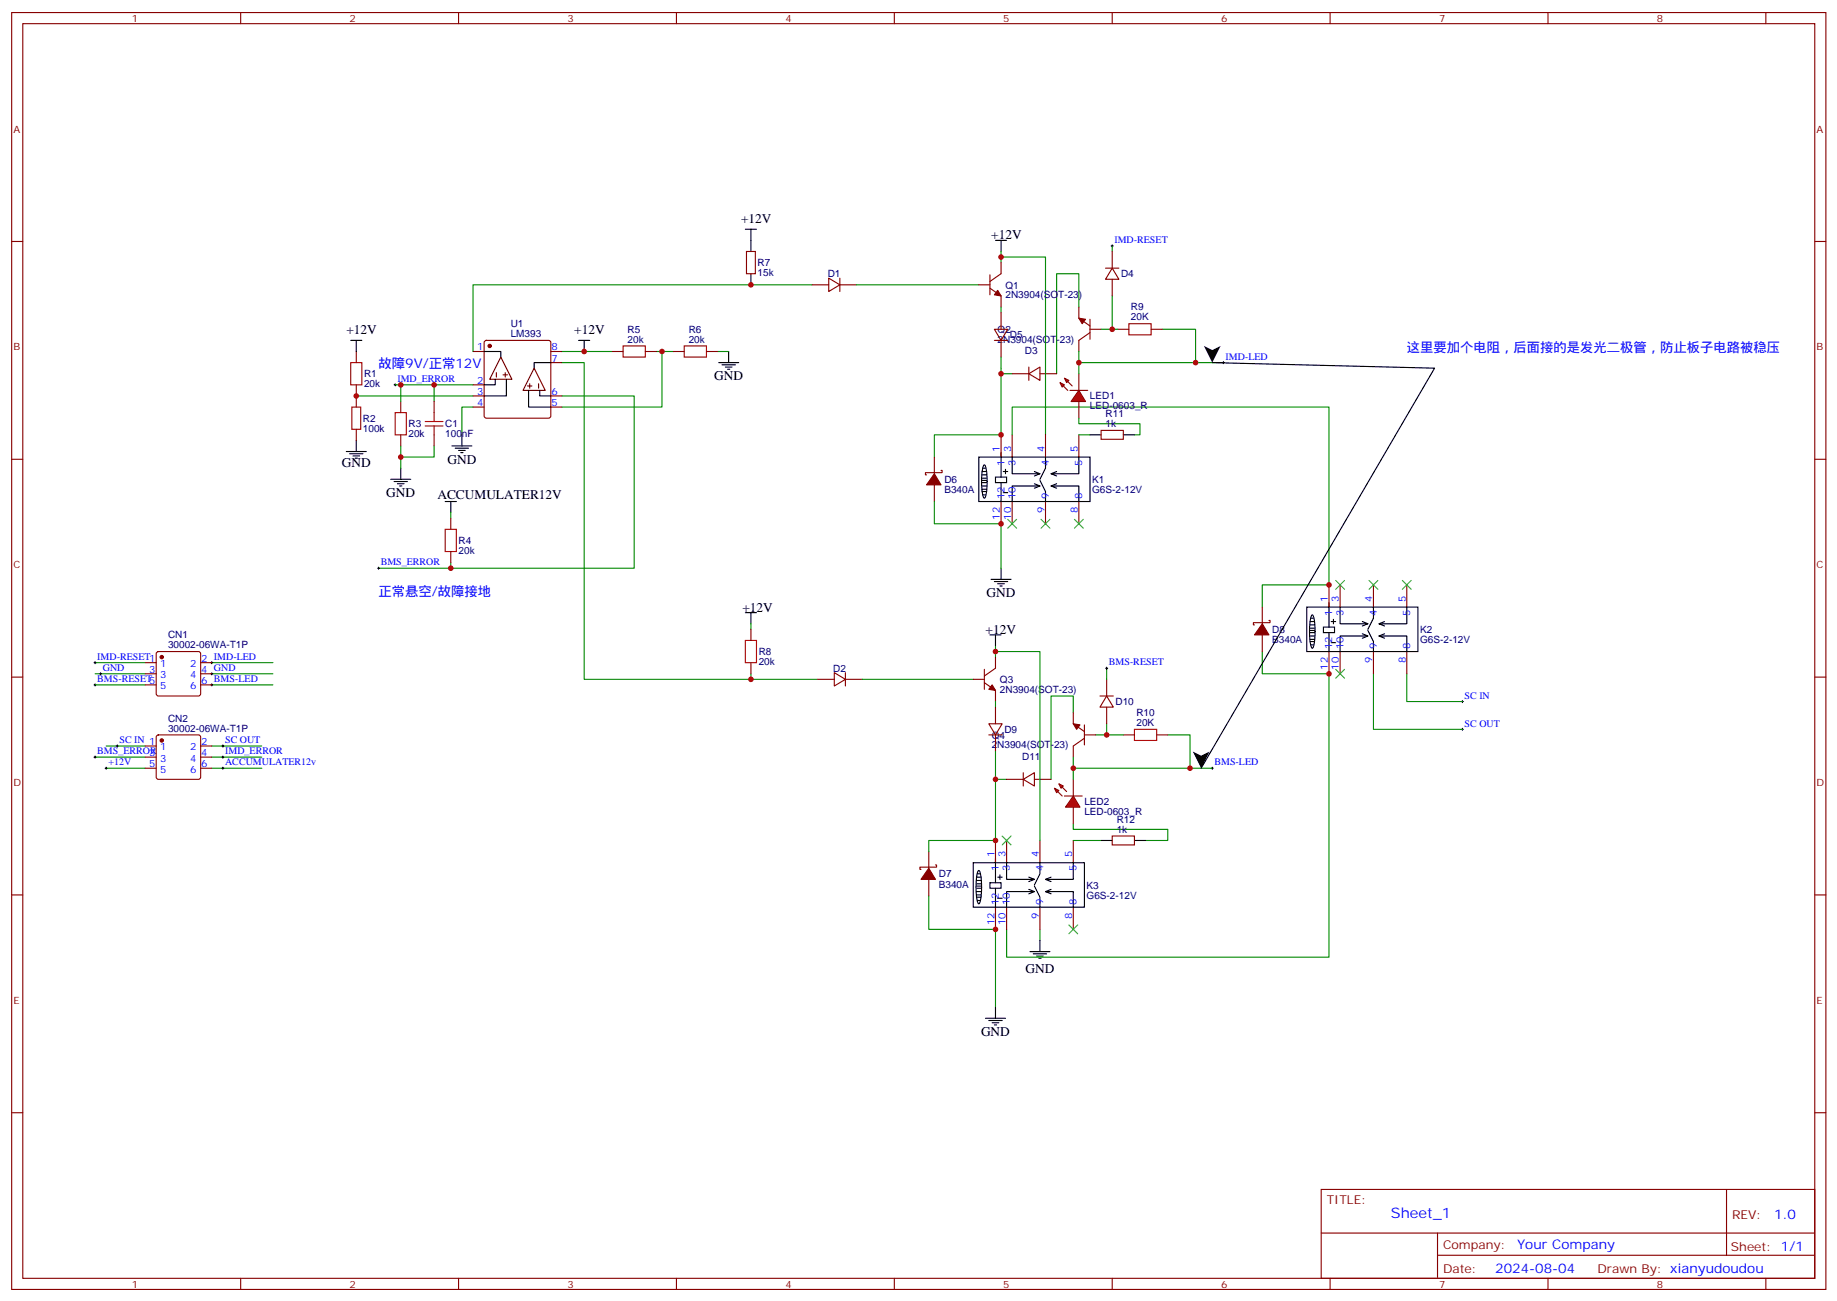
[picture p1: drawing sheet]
<svg xmlns="http://www.w3.org/2000/svg" width="583mm" height="413mm" viewBox="0 0 583 413" stroke-linecap="round" stroke-linejoin="round" font-family="sans-serif">
<g fill="none" stroke="#870000" stroke-width=".35">
<path d="M3.7 4h575.7v405.3h-575.7zM7.2 7.5h568.7v398.3h-568.7zM76.4 4v3.5M145.5 4v3.5M214.7 4v3.5M283.8 4v3.5M353 4v3.5M422.1 4v3.5M491.2 4v3.5M560.4 4v3.5M3.7 76.7h3.5M236.9 79.8h2.8v7.1h-2.8z"/>
<path d="M353 79.8v5.3M575.9 76.7h3.5M257.7 90.4h5.3M263 88.3l3.5 2.1-3.5 2.1zM266.5 88.3v4.2M266.5 90.4h5.3M310.6 90.4h3.5M314.1 91.5l3.6 2.4v3.6M314.1 87.2v6.4M317.7 83.4v3.5l-3.6 2.5M317.7 99.2v5.3M342.4 97.5v3.5l3.5 2.5"/>
<path d="M350.8 85.1h4.3M353 85.1l2.1 3.6h-4.3zM353 88.7v5.2M113.1 111.6v3.5M150.1 111.6h3.5M153.9 108.3l.4-.2h19.8l.5 .2 .2 .5v23.2l-.2 .5-.5 .3h-19.8l-.5-.3-.2-.5v-23.2zM174.8 111.6h3.5M174.8 115.1h3.5M194.2 111.6h3.5M204.8 111.6h3.5M213.6 111.6h3.5M224.2 111.6h3.5"/>
<path d="M315.6 104.5h4.2l-2.1 3.6zM315.6 108.1h4.2M317.7 108.1v5.2M321.2 118.6h5.3M326.5 118.6l3.5-2.1v4.3zM326.5 116.5v4.3M330 118.6h5.3M345.9 104.5h3.5M345.9 105.6l-3.5 2.5v3.5M345.9 101.4v6.3M354.7 104.5h3.5M365.3 104.5h3.5"/>
<path d="M113.1 122.2v7M113.1 136.3v3.5M127.2 127.5v3.5M127.2 138v3.6M150.1 129.2h3.5M150.1 122.2h3.5M150.1 125.7h3.5M174.8 129.2h3.5M174.8 125.7h3.5M317.7 138v7.1M321.2 138v7.1M331.8 138v7.1"/>
<path d="M342.4 138v7.1M3.7 145.8h3.5M296.5 145.1v5.3M296.5 153.9v5.3M298.6 149.3h.4v.7h-5.3v.7h.3M317.7 159.2v7.1M321.2 159.2v7.1M331.8 159.2v7.1M342.4 159.2v7.1M575.9 145.8h3.5M143.1 164.5v3.5M143.1 175.1v3.5"/>
<path d="M238.3 199.8v3.5M400.6 192.7v5.3M402.7 197h.3v.7h-5.2v.7h.3M421.7 185.7v7M425.3 185.7v7M435.9 185.7v7M446.4 185.7v7M3.7 214.9h3.5M46 210.4h3.6M46 213.9h3.6M46 217.4h3.6M49.8 207l.5-.2h12.7l.5 .2 .2 .5v12.7l-.3 .5-.4 .2h-12.7l-.5-.2-.2-.5v-12.7z"/>
<path d="M63.7 210.4h3.5M63.7 213.9h3.5M63.7 217.4h3.5M238.3 210.4v3.5M259.5 215.7h5.3M264.8 213.5l3.5 2.2-3.5 2.1zM268.3 213.5v4.3M268.3 215.7h5.3M308.9 215.7h3.5M312.4 216.7l3.5 2.5v3.5M312.4 212.5v6.3M315.9 208.6v3.5l-3.5 2.5"/>
<path d="M351.2 215.7v5.2M400.6 201.5v5.3M421.7 206.8v7.1M425.3 206.8v7.1M435.9 206.8v7.1M446.4 206.8v7.1M575.9 214.9h3.5M46 236.8h3.6M49.8 233.5l.5-.2h12.7l.5 .2 .2 .5v12.7l-.3 .5-.4 .2h-12.7l-.5-.2-.2-.5v-12.7zM63.7 236.8h3.5M313.8 229.8h4.2l-2.1 3.5zM313.8 233.3h4.2"/>
<path d="M315.9 224.5v5.3M315.9 233.3v5.3M340.6 226.2v3.6l3.5 2.4M344.1 233.3h3.6M344.1 234.4l-3.5 2.4v3.5M344.1 230.1v6.4M349.1 220.9h4.2M351.2 220.9l2.1 3.6h-4.2zM351.2 224.5v5.3M356.5 233.3h3.5M367.1 233.3h3.5M46 240.3h3.6"/>
<path d="M46 243.9h3.6M63.7 240.3h3.5M63.7 243.9h3.5M319.4 247.4h5.3M324.7 247.4l3.6-2.1v4.2zM324.7 245.3v4.2M328.3 247.4h5.3M294.7 270.3v5.3M294.7 279.2v5.2M296.9 274.6h.3v.7h-5.3v.7h.4M315.9 266.8v7.1M319.4 266.8v7.1"/>
<path d="M330 266.8v7.1M340.6 266.8v7.1M3.7 284.1h3.5M315.9 288v7M319.4 288v7M330 288v7M340.6 288v7M575.9 284.1h3.5M3.7 353.2h3.5M575.9 353.2h3.5M419.3 377.6h156.6v28.2h-156.6zM547.9 377.6v20.9"/>
<path d="M419.3 391.4h156.5M456.2 398.5h119.6M456.2 391.4v14.1M76.4 405.8v3.5M145.5 405.8v3.5M214.7 405.8v3.5M283.8 405.8v3.5M353 405.8v3.5M422.1 405.8v3.5M491.2 405.8v3.5M560.4 405.8v3.5"/>
</g>
<g fill="#870000" stroke="#870000" stroke-width=".35">
<path d="M340.6 229.8l2.1 .3-1 1.4z"/>
<path d="M342.4 101l2.1 .4-1.1 1.4z"/>
<path d="M294.7 275.6l2.2 3.6h-4.6z"/>
<path d="M314.9 217.4l1 1.8-2.1-.4z"/>
<path d="M316.6 92.2l1.1 1.7-2.1-.3z"/>
<path d="M296.5 150.4l2.1 3.5h-4.6z"/>
<path d="M400.6 198l2.1 3.5h-4.6z"/>
<circle cx="155.4" cy="109.8" r=".53"/>
<circle cx="51.3" cy="235.1" r=".53"/>
<circle cx="51.3" cy="208.6" r=".53"/>
</g>
<path d="M157.5 118.3v1.4M158.9 113.3l3.6 7.1h-7.1zM159.6 119h1.4M160.3 118.3v1.4M169.5 116.9l3.5 7h-7zM167.4 122.5h1.4M168.1 121.8v1.4M170.9 121.8v1.4" fill="none" stroke="#600" stroke-width=".35"/>
<g fill="none" stroke="#000" stroke-width=".35">
<path d="M236.5 72.8h3.6M238.3 72.8v7M315.9 76.3h3.5M317.7 76.3v3.5M238.3 86.9v3.5M111.3 108.1h3.5M113.1 108.1v3.5M153.6 111.6h5.3v1.7M174.8 115.1h-5.3v1.8M183.6 108.1h3.5M185.4 108.1v3.5M228.1 115.1h6.3"/>
<path d="M229.1 115.8h4.3M230.2 116.5h2.1M230.9 117.2h.7M231.2 111.6v3.5M113.1 139.8v3.5M146.6 138v3.6M157.2 120.4v1.8h-3.6M160.7 120.4v5.3h-7.1M167.7 123.9v5.3h7.1M171.3 123.9v1.8h3.5M109.9 143.3h6.3M110.9 144h4.3"/>
<path d="M112 144.7h2.1M112.7 145.5h.7M124 152.2h6.4M125.1 152.9h4.2M126.1 153.6h2.1M126.8 154.3h.7M127.2 148.6v3.6M141.3 159.2h3.5M143.1 159.2v3.5M143.4 141.6h6.4M144.5 142.3h4.2M145.5 143h2.1"/>
<path d="M146.2 143.7h.7M310.6 145.1h35.3v14.1h-35.3zM311.7 154.3h1.4M311.7 149.7h1.4M311.7 150.7h1.4M311.7 151.8h1.4M311.7 152.5h1.4M311.7 153.2h1.4M311.7 155.3h1.4M311.7 156h1.4M312 148.6h.7M312 157.1h.7"/>
<path d="M312.2 147.7l.2-.1a8.7 8.7 0 0 1 .9 5.3 8.7 8.7 0 0 1-.9 5.3 8.7 8.7 0 0 1-.9-5.3l.2-3zM315.9 151.4h3.5v1.8h-3.5zM317.7 143.7v7.7M317.7 153.2v6M318.4 156.4h1.4M318.4 149.7h1.4M319.1 149v1.4M321.2 145.1v5.3h8.8l-1.7-.7M328.3 153.6l1.7 .7h-8.8v4.9M330 152.5l1.8 3.5v3.2M330 154.3l-1.7 .7M330 150.4l-1.7 .7"/>
<path d="M331.8 145.1v3.5l-1.8 3.6M335.3 155l-1.7-.7h8.8v4.9M335.3 149.7l-1.7 .7M335.3 153.6l-1.7 .7M342.4 145.1v5.3h-8.8l1.7 .7M236.5 194.5h3.6M238.3 194.5v3.5M314.5 183.9h6.4M315.6 184.6h4.2M316.6 185.3h2.1M317.3 186h.7M317.7 180.4v3.5"/>
<path d="M414.7 192.7h35.3v14.1h-35.3zM415.7 197.3h1.5M415.7 198.4h1.5M415.7 199.4h1.5M416.1 196.3h.7M416.3 195.3l.2-.1a8.7 8.7 0 0 1 .8 5.3 8.7 8.7 0 0 1-.8 5.3 8.7 8.7 0 0 1-.9-5.3l.1-3zM420 199.1h3.5v1.7h-3.5zM421.7 191.3v7.8M422.5 197.3h1.4M423.2 196.6v1.4M425.3 192.7v5.3h8.8l-1.8-.7M434.1 198l-1.8 .7"/>
<path d="M435.9 192.7v3.6l-1.8 3.5M439.4 197.3l-1.8 .7M446.4 192.7v5.3h-8.8l1.8 .7M314.1 201.5h3.6M315.9 201.5v3.6M415.7 200.1h1.5M415.7 200.8h1.5M415.7 201.9h1.5M415.7 203h1.5M415.7 203.7h1.5M416.1 204.7h.7M421.7 200.8v6"/>
<path d="M422.5 204h1.4M432.3 201.2l1.8 .7h-8.8v4.9M434.1 200.1l1.8 3.6v3.1M434.1 201.9l-1.8 .7M439.4 202.6l-1.8-.7h8.8v4.9M439.4 201.2l-1.8 .7M308.9 273.9h35.2v14.1h-35.2zM309.9 278.4h1.4M309.9 279.5h1.4M310.3 277.4h.7M310.4 276.4l.2-.1a8.7 8.7 0 0 1 .9 5.3 8.7 8.7 0 0 1-.9 5.3 8.7 8.7 0 0 1-.9-5.3l.2-2.9zM315.9 272.5v7.7"/>
<path d="M316.6 278.4h1.4M317.3 277.7v1.5M319.4 273.9v5.3h8.9l-1.8-.8M328.3 279.2l-1.8 .7M330 273.9v3.5l-1.7 3.5M333.6 278.4l-1.8 .8M340.6 273.9v5.3h-8.8l1.8 .7M309.9 280.6h1.4M309.9 281.3h1.4M309.9 282h1.4M309.9 283h1.4M309.9 284.1h1.4"/>
<path d="M309.9 284.8h1.4M310.3 285.9h.7M314.1 280.2h3.6v1.8h-3.6zM315.9 282v6M316.6 285.2h1.4M326.5 282.3l1.8 .7h-8.9v5M328.3 281.3l1.7 3.5v3.2M328.3 283l-1.8 .7M330 298.6v3.5M333.6 283.7l-1.8-.7h8.8v5M333.6 282.3l-1.8 .7M315.9 319.7v3.6"/>
<path d="M326.8 302.1h6.4M327.9 302.8h4.2M329 303.5h2.1M329.7 304.2h.7M312.7 323.3h6.4M313.8 324h4.2M314.9 324.7h2.1M315.6 325.4h.7"/>
</g>
<g fill="none" stroke="#008700" stroke-width=".35">
<path d="M317.7 79.8v3.6M353 78.1v1.7M257.7 90.4h-107.6v21.2M271.8 90.4h38.8M317.7 81.6h14.1v56.4M317.7 97.5v1.7M342.4 97.5v-10.6h-7.1v31.7M353 93.9v10.6M178.3 115.1h7.1v100.6h74.1M178.3 111.6h15.9M208.3 111.6h5.3M210.1 111.6v17.6h-31.8"/>
<path d="M227.7 111.6h3.5M317.7 113.3v24.7h-21.2v7.1M317.7 118.6h3.5M349.4 104.5h5.3M368.8 104.5h10.6v10.6h-37M113.1 125.7h37M150.1 129.2h-3.5v8.8M178.3 125.7h23v54.7h-81.2M321.2 138v-8.8h100.5v56.5h-21.1v7M296.5 159.2v7.1h21.2v14.1M143.1 162.7v1.8M143.1 178.6v1.8"/>
<path d="M238.3 198v1.8M30.2 210.4h15.8M30.2 213.9h15.8M30.2 217.4h15.8M67.2 210.4h19.4M67.2 213.9h19.4M67.2 217.4h19.4M273.6 215.7h35.3M315.9 206.8h14.1v60M315.9 205.1v3.5M351.2 212.1v3.6M400.6 206.8v7.1h21.1v89.9h-102.3v-8.8"/>
<path d="M435.9 213.9v17.6h28.2M446.4 213.9v8.8h17.7M33.7 236.8h12.3M67.2 236.8h15.9M315.9 238.6v28.2h-21.2v3.5M315.9 222.7v1.8M340.6 226.2v-5.3h-7v26.5M351.2 229.8v3.5h-3.5M351.2 233.3h5.3M370.6 233.3h7v10.6h-37M30.2 240.3h15.8M33.7 243.9h12.3"/>
<path d="M67.2 240.3h15.9M67.2 243.9h15.9M315.9 247.4h3.5M294.7 284.4v10.6h21.2v24.7M330 295v3.6"/>
</g>
<path d="M111.3 115.1h3.5v7.1h-3.5zM197.7 109.8h7.1v3.5h-7.1zM217.1 109.8h7.1v3.5h-7.1zM358.2 102.8h7.1v3.5h-7.1zM111.7 129.2h2.8v7.1h-2.8zM125.4 131h3.5v7h-3.5zM141.3 168h3.5v7.1h-3.5zM236.5 203.3h3.6v7.1h-3.6zM360 231.5h7.1v3.6h-7.1z" fill="none" stroke="#a10000" stroke-width=".35"/>
<g fill="none" stroke="#000" stroke-width=".32">
<path d="M352.6 78.1h.7M353 77.7v.7M387.9 115.1h.7M388.2 114.8v.7M125.1 122.2h.7M125.4 121.8v.7M119.8 180.4h.7M120.1 180v.7M29.8 217.4h.7M29.8 210.4h.7M30.2 210v.7M30.2 217.1v.7"/>
<path d="M31.6 213.9h.7M31.9 213.5v.7M66.9 217.4h.7M66.9 210.4h.7M66.9 213.9h.7M67.2 210v.7M67.2 213.5v.7M67.2 217.1v.7M350.8 212.1h.7M351.2 211.8v.7M30.2 240v.7M36.9 236.8h.7"/>
<path d="M37.2 236.5v.7M70.4 236.8h.7M70.7 236.5v.7M70.7 240v.7M463.7 231.5h.7M463.7 222.7h.7M464.1 222.4v.7M464.1 231.2v.7M29.8 240.3h.7M33.3 243.9h.7M33.7 243.5v.7M70.4 240.3h.7"/>
<path d="M70.4 243.9h.7M70.7 243.5v.7M384.4 243.9h.7M384.7 243.5v.7"/>
</g>
<path d="M319.8 164.9l2.8 2.8M322.6 164.9l-2.8 2.8M423.9 184.3l2.8 2.8M426.7 184.3l-2.8 2.8M434.4 184.3l2.9 2.8M437.3 184.3l-2.9 2.8M445 184.3l2.9 2.8M447.9 184.3l-2.9 2.8M423.9 212.5l2.8 2.8M426.7 212.5l-2.8 2.8M318 265.4l2.9 2.8M320.9 265.4l-2.9 2.8" fill="none" stroke="#3c3" stroke-width=".35"/>
<g fill="#f00" stroke="#870000" stroke-width=".35">
<path d="M342.4 123.9l2.1 3.6h-4.6z"/>
<path d="M339.5 123.9h5.7z"/>
</g>
<g fill="#870000" stroke="#870000" stroke-width=".35">
<path d="M337.4 122.5l1.4 1.4z"/>
<path d="M338.8 121.1l1.5 1.4z"/>
</g>
<g fill="#f00" stroke="#870000" stroke-width=".35">
<path d="M336.4 121.5l1.4 .7-.7 .7z"/>
<path d="M337.8 120.1l1.4 .7-.7 .7z"/>
</g>
<path d="M342.4 118.6v5.3M342.4 127.5v5.3" fill="none" stroke="#870000" stroke-width=".35"/>
<path d="M342.4 111.6v7M379.4 115.1h8.8" fill="none" stroke="#008700" stroke-width=".35"/>
<path d="M330.4 164.9l2.8 2.8M333.2 164.9l-2.8 2.8M341 164.9l2.8 2.8M343.8 164.9l-2.8 2.8" fill="none" stroke="#3c3" stroke-width=".35"/>
<g fill="#f00" stroke="#870000" stroke-width=".35">
<path d="M340.6 252.7l2.1 3.5h-4.6z"/>
<path d="M337.8 252.7h5.6z"/>
</g>
<g fill="#870000" stroke="#870000" stroke-width=".35">
<path d="M335.7 251.3l1.4 1.4z"/>
<path d="M337.1 249.9l1.4 1.4z"/>
</g>
<g fill="#f00" stroke="#870000" stroke-width=".35">
<path d="M334.6 250.2l1.4 .7-.7 .7z"/>
<path d="M336 248.8l1.4 .7-.7 .7z"/>
</g>
<path d="M137.8 127.5v3.5M137.8 138v3.6M349.4 136.6h7.1v2.9h-7.1zM340.6 247.4v5.3M340.6 256.2v5.3M353 265.4h7v2.8h-7z" fill="none" stroke="#870000" stroke-width=".35"/>
<path d="M125.4 122.2h24.7M127.2 122.2v5.3M137.8 122.2v5.3M342.4 132.8v1.7h19.4v3.5h-1.8M342.4 138h3.5M127.2 141.6v7M137.8 141.6v3.5h-10.6M238.3 213.9v1.8M340.6 240.3v7.1M377.6 243.9h7.1M340.6 261.5v1.8h30v3.5h-7.1M340.6 266.8h8.8" fill="none" stroke="#008700" stroke-width=".35"/>
<path d="M339.2 293.6l2.8 2.8M342 293.6l-2.8 2.8" fill="none" stroke="#3c3" stroke-width=".35"/>
<path d="M134.9 135.2h5.7M134.9 133.8h5.7M137.8 131v2.8M137.8 135.2v2.8" fill="none" stroke="#a10000" stroke-width=".35"/>
<path d="M384.7 115.1l70.6 1.8-74.1 127M345.9 138h3.5M356.5 138h3.5M349.4 266.8h3.6M360 266.8h3.5" fill="none" stroke="#000" stroke-width=".35"/>
<path d="M382.1 109.8l2.6 1.3 2.6-1.3-2.6 5.3zM378.5 238.6l2.7 1.3 2.6-1.3-2.6 5.3z" fill="#000"/>
<g fill="#c00">
<circle cx="113.1" cy="125.7" r=".88"/>
<circle cx="143.1" cy="180.4" r=".88"/>
<circle cx="210.1" cy="111.6" r=".88"/>
<circle cx="238.3" cy="90.4" r=".88"/>
<circle cx="185.4" cy="111.6" r=".88"/>
<circle cx="342.4" cy="115.1" r=".88"/>
<circle cx="315.9" cy="247.4" r=".88"/>
<circle cx="315.9" cy="206.8" r=".88"/>
<circle cx="317.7" cy="81.6" r=".88"/>
<circle cx="317.7" cy="118.6" r=".88"/>
<circle cx="317.7" cy="138" r=".88"/>
<circle cx="317.7" cy="166.3" r=".88"/>
<circle cx="421.7" cy="185.7" r=".88"/>
<circle cx="421.7" cy="213.9" r=".88"/>
<circle cx="340.6" cy="243.9" r=".88"/>
<circle cx="351.2" cy="233.3" r=".88"/>
<circle cx="377.6" cy="243.9" r=".88"/>
<circle cx="353" cy="104.5" r=".88"/>
<circle cx="238.3" cy="215.7" r=".88"/>
<circle cx="127.2" cy="122.2" r=".88"/>
<circle cx="127.2" cy="145.1" r=".88"/>
<circle cx="137.8" cy="122.2" r=".88"/>
<circle cx="379.4" cy="115.1" r=".88"/>
<circle cx="315.9" cy="295" r=".88"/>
<circle cx="315.9" cy="266.8" r=".88"/>
</g>
<text font-size="4.6" fill="#00f" x="441.4" y="386.6">Sheet_1</text>
<g font-size="4.2">
<text x="235.2" y="70.7">+12V</text>
<text x="314.6" y="76">+12V</text>
<text x="109.9" y="106">+12V</text>
<text x="182.2" y="106">+12V</text>
<text x="226.7" y="120.8">GND</text>
<text x="108.5" y="148.3">GND</text>
<text x="142" y="147.2">GND</text>
<text x="122.6" y="157.8">GND</text>
<text x="138.8" y="158.5">ACCUMULATER12V</text>
<text x="313.1" y="189.5">GND</text>
<text x="235.6" y="194.2">+12V</text>
<text x="312.8" y="201.2">+12V</text>
<text x="325.4" y="308.8">GND</text>
<text x="311.3" y="328.9">GND</text>
</g>
<g font-size="4.2" fill="#00f">
<text x="446.4" y="111.6">这里要加个电阻，后面接的是发光二极管，防止板子电路被稳压</text>
<text x="120.1" y="116.9">故障9V/正常12V</text>
<text x="120.1" y="189.2">正常悬空/故障接地</text>
<text x="563.1" y="386.8">1.0</text>
<text x="481.5" y="396.4">Your Company</text>
<text x="474.5" y="404.2">2024-08-04</text>
</g>
<g font-size="3.9" fill="#800">
<text x="421" y="382.2">TITLE:</text>
<text x="549.7" y="386.8">REV:</text>
<text x="457.9" y="396.4">Company:</text>
<text x="549.3" y="397">Sheet: 1/1</text>
<text x="457.9" y="404">Date:</text>
<text x="507" y="404.1">Drawn By: xianyudoudou</text>
</g>
<g font-size="3.2" fill="#800">
<text x="41.8" y="7">1</text>
<text x="110.9" y="7">2</text>
<text x="180.1" y="7">3</text>
<text x="249.2" y="7">4</text>
<text x="318.4" y="7">5</text>
<text x="387.5" y="7">6</text>
<text x="456.7" y="7">7</text>
<text x="525.8" y="7">8</text>
<text x="4.2" y="42.1">A</text>
<text x="576.4" y="42.1">A</text>
<text x="4.2" y="111.2">B</text>
<text x="576.4" y="111.2">B</text>
<text x="4.2" y="180.4">C</text>
<text x="576.4" y="180.4">C</text>
<text x="4.2" y="249.5">D</text>
<text x="576.4" y="249.5">D</text>
<text x="4.2" y="318.7">E</text>
<text x="576.4" y="318.7">E</text>
<text x="41.8" y="408.8">1</text>
<text x="110.9" y="408.8">2</text>
<text x="180.1" y="408.8">3</text>
<text x="249.2" y="408.8">4</text>
<text x="318.4" y="408.8">5</text>
<text x="387.5" y="408.8">6</text>
<text x="456.7" y="408.8">7</text>
<text x="525.8" y="408.8">8</text>
</g>
<g font-size="3.2" fill="#00f">
<text x="353.7" y="77.2">IMD-RESET</text>
<text x="151.4" y="111.2">1</text>
<text x="175" y="111.2">8</text>
<text x="175" y="114.8">7</text>
<text x="388.9" y="114.2">IMD-LED</text>
<text x="126.1" y="121.3">IMD_ERROR</text>
<text x="151.4" y="121.8">2</text>
<text x="151.4" y="125.3">3</text>
<text x="175" y="125.3">6</text>
<text x="151.4" y="128.9">4</text>
<text x="175" y="128.9">5</text>
<text x="317.3" y="143.3" transform="rotate(-90 317.3 143.3)">1</text>
<text x="320.9" y="143.3" transform="rotate(-90 320.9 143.3)">3</text>
<text x="331.4" y="143.3" transform="rotate(-90 331.4 143.3)">4</text>
<text x="342" y="143.3" transform="rotate(-90 342 143.3)">5</text>
<text x="318.7" y="147.8" transform="rotate(-90 318.7 147.8)">1</text>
<text x="322.3" y="147.8" transform="rotate(-90 322.3 147.8)">3</text>
<text x="332.8" y="147.8" transform="rotate(-90 332.8 147.8)">4</text>
<text x="343.4" y="147.8" transform="rotate(-90 343.4 147.8)">5</text>
<text x="318.7" y="158.5" transform="rotate(-90 318.7 158.5)">12</text>
<text x="322.3" y="158.5" transform="rotate(-90 322.3 158.5)">10</text>
<text x="332.8" y="158.5" transform="rotate(-90 332.8 158.5)">9</text>
<text x="343.4" y="158.5" transform="rotate(-90 343.4 158.5)">8</text>
<text x="317.3" y="165" transform="rotate(-90 317.3 165)">12</text>
<text x="320.9" y="165" transform="rotate(-90 320.9 165)">10</text>
<text x="331.4" y="163" transform="rotate(-90 331.4 163)">9</text>
<text x="342" y="163" transform="rotate(-90 342 163)">8</text>
<text x="120.8" y="179.5">BMS_ERROR</text>
<text x="421.4" y="191" transform="rotate(-90 421.4 191)">1</text>
<text x="424.9" y="191" transform="rotate(-90 424.9 191)">3</text>
<text x="435.5" y="191" transform="rotate(-90 435.5 191)">4</text>
<text x="446.1" y="191" transform="rotate(-90 446.1 191)">5</text>
<text x="422.8" y="195.4" transform="rotate(-90 422.8 195.4)">1</text>
<text x="426.3" y="195.4" transform="rotate(-90 426.3 195.4)">3</text>
<text x="436.9" y="195.4" transform="rotate(-90 436.9 195.4)">4</text>
<text x="447.5" y="195.4" transform="rotate(-90 447.5 195.4)">5</text>
<text x="30.9" y="209.5">IMD-RESET1</text>
<text x="422.8" y="206.1" transform="rotate(-90 422.8 206.1)">12</text>
<text x="426.3" y="206.1" transform="rotate(-90 426.3 206.1)">10</text>
<text x="436.9" y="206.1" transform="rotate(-90 436.9 206.1)">9</text>
<text x="447.5" y="206.1" transform="rotate(-90 447.5 206.1)">8</text>
<text x="32.6" y="213">GND</text>
<text x="47.4" y="213.5">3</text>
<text x="50.9" y="211.8">1</text>
<text x="50.9" y="215.3">3</text>
<text x="60.4" y="215.3">4</text>
<text x="60.4" y="211.8">2</text>
<text x="63.9" y="213.5">4 GND</text>
<text x="63.9" y="210">2 IMD-LED</text>
<text x="351.9" y="211.2">BMS-RESET</text>
<text x="421.4" y="212.6" transform="rotate(-90 421.4 212.6)">12</text>
<text x="424.9" y="212.6" transform="rotate(-90 424.9 212.6)">10</text>
<text x="435.5" y="210.6" transform="rotate(-90 435.5 210.6)">9</text>
<text x="446.1" y="210.6" transform="rotate(-90 446.1 210.6)">8</text>
<text x="30.9" y="216.5">BMS-RESET5</text>
<text x="50.9" y="218.8">5</text>
<text x="60.4" y="218.8">6</text>
<text x="63.9" y="217.1">6 BMS-LED</text>
<text x="464.8" y="221.8">SC IN</text>
<text x="464.8" y="230.6">SC OUT</text>
<text x="30.9" y="239.5">BMS_ERROR</text>
<text x="37.9" y="235.9">SC IN 1</text>
<text x="47.4" y="240">3</text>
<text x="50.9" y="238.2">1</text>
<text x="60.4" y="238.2">2</text>
<text x="63.9" y="240">4</text>
<text x="63.9" y="236.5">2</text>
<text x="71.4" y="235.9">SC OUT</text>
<text x="71.4" y="239.5">IMD_ERROR</text>
<text x="34.4" y="243">+12V</text>
<text x="47.4" y="243.5">5</text>
<text x="50.9" y="241.8">3</text>
<text x="50.9" y="245.3">5</text>
<text x="60.4" y="245.3">6</text>
<text x="60.4" y="241.8">4</text>
<text x="63.9" y="243.5">6</text>
<text x="71.4" y="243">ACCUMULATER12v</text>
<text x="385.4" y="243">BMS-LED</text>
<text x="315.6" y="272.1" transform="rotate(-90 315.6 272.1)">1</text>
<text x="319.1" y="272.1" transform="rotate(-90 319.1 272.1)">3</text>
<text x="329.7" y="272.1" transform="rotate(-90 329.7 272.1)">4</text>
<text x="340.3" y="272.1" transform="rotate(-90 340.3 272.1)">5</text>
<text x="317" y="276.6" transform="rotate(-90 317 276.6)">1</text>
<text x="320.5" y="276.6" transform="rotate(-90 320.5 276.6)">3</text>
<text x="331.1" y="276.6" transform="rotate(-90 331.1 276.6)">4</text>
<text x="341.7" y="276.6" transform="rotate(-90 341.7 276.6)">5</text>
<text x="317" y="287.3" transform="rotate(-90 317 287.3)">12</text>
<text x="320.5" y="287.3" transform="rotate(-90 320.5 287.3)">10</text>
<text x="331.1" y="287.3" transform="rotate(-90 331.1 287.3)">9</text>
<text x="341.7" y="287.3" transform="rotate(-90 341.7 287.3)">8</text>
<text x="315.6" y="293.8" transform="rotate(-90 315.6 293.8)">12</text>
<text x="319.1" y="293.8" transform="rotate(-90 319.1 293.8)">10</text>
<text x="329.7" y="291.8" transform="rotate(-90 329.7 291.8)">9</text>
<text x="340.3" y="291.8" transform="rotate(-90 340.3 291.8)">8</text>
</g>
<g font-size="3.2" fill="#000080">
<text x="240.4" y="87.7">15k</text>
<text x="240.4" y="84.5">R7</text>
<text x="262.7" y="88">D1</text>
<text x="355.8" y="88">D4</text>
<text x="319.1" y="94.7">2N3904(SOT-23)</text>
<text x="319.1" y="91.7">Q1</text>
<text x="358.9" y="101.7">20K</text>
<text x="358.9" y="98.5">R9</text>
<text x="162.1" y="107">LM393</text>
<text x="162.1" y="103.9">U1</text>
<text x="199.2" y="105.6">R5</text>
<text x="218.6" y="105.6">R6</text>
<text x="316.6" y="105.8">Q2</text>
<text x="320.5" y="107.4">D5</text>
<text x="199.2" y="108.8">20k</text>
<text x="218.6" y="108.8">20k</text>
<text x="316.6" y="108.8">2N3904(SOT-23)</text>
<text x="325.2" y="112.3">D3</text>
<text x="115.5" y="119.8">R1</text>
<text x="115.5" y="122.9">20k</text>
<text x="345.9" y="130">LED-0603_R</text>
<text x="345.9" y="126.8">LED1</text>
<text x="115.2" y="137">100k</text>
<text x="115.2" y="133.9">R2</text>
<text x="129.6" y="135.7">R3</text>
<text x="141.3" y="135.7">C1</text>
<text x="350.8" y="135.6">1k</text>
<text x="350.8" y="132.4">R11</text>
<text x="129.6" y="138.8">20k</text>
<text x="141.3" y="138.9">100nF</text>
<text x="299.7" y="153.3">D6</text>
<text x="346.6" y="153.3">K1</text>
<text x="299.7" y="156.5">B340A</text>
<text x="346.6" y="156.5">G6S-2-12V</text>
<text x="145.5" y="172.7">R4</text>
<text x="145.5" y="175.9">20k</text>
<text x="53.3" y="202.7">CN1</text>
<text x="403.8" y="200.9">D8</text>
<text x="450.7" y="200.9">K2</text>
<text x="53.3" y="205.8">30002-06WA-T1P</text>
<text x="240.8" y="208">R8</text>
<text x="403.8" y="204.1">B340A</text>
<text x="450.7" y="204.1">G6S-2-12V</text>
<text x="240.8" y="211.2">20k</text>
<text x="264.4" y="213.3">D2</text>
<text x="317.3" y="220">2N3904(SOT-23)</text>
<text x="317.3" y="216.9">Q3</text>
<text x="354" y="223.9">D10</text>
<text x="360.6" y="227.3">R10</text>
<text x="53.3" y="232.2">30002-06WA-T1P</text>
<text x="53.3" y="229.1">CN2</text>
<text x="318.7" y="232.7">D9</text>
<text x="360.6" y="230.5">20K</text>
<text x="314.7" y="237.6">2N3904(SOT-23)</text>
<text x="314.7" y="234.5">Q4</text>
<text x="324.4" y="241.2">D11</text>
<text x="344.1" y="255.6">LED2</text>
<text x="344.1" y="258.8">LED-0603_R</text>
<text x="354.4" y="261.2">R12</text>
<text x="354.4" y="264.3">1k</text>
<text x="297.9" y="281.7">B340A</text>
<text x="297.9" y="278.5">D7</text>
<text x="344.8" y="285.2">G6S-2-12V</text>
<text x="344.8" y="282.1">K3</text>
</g>
</svg>
